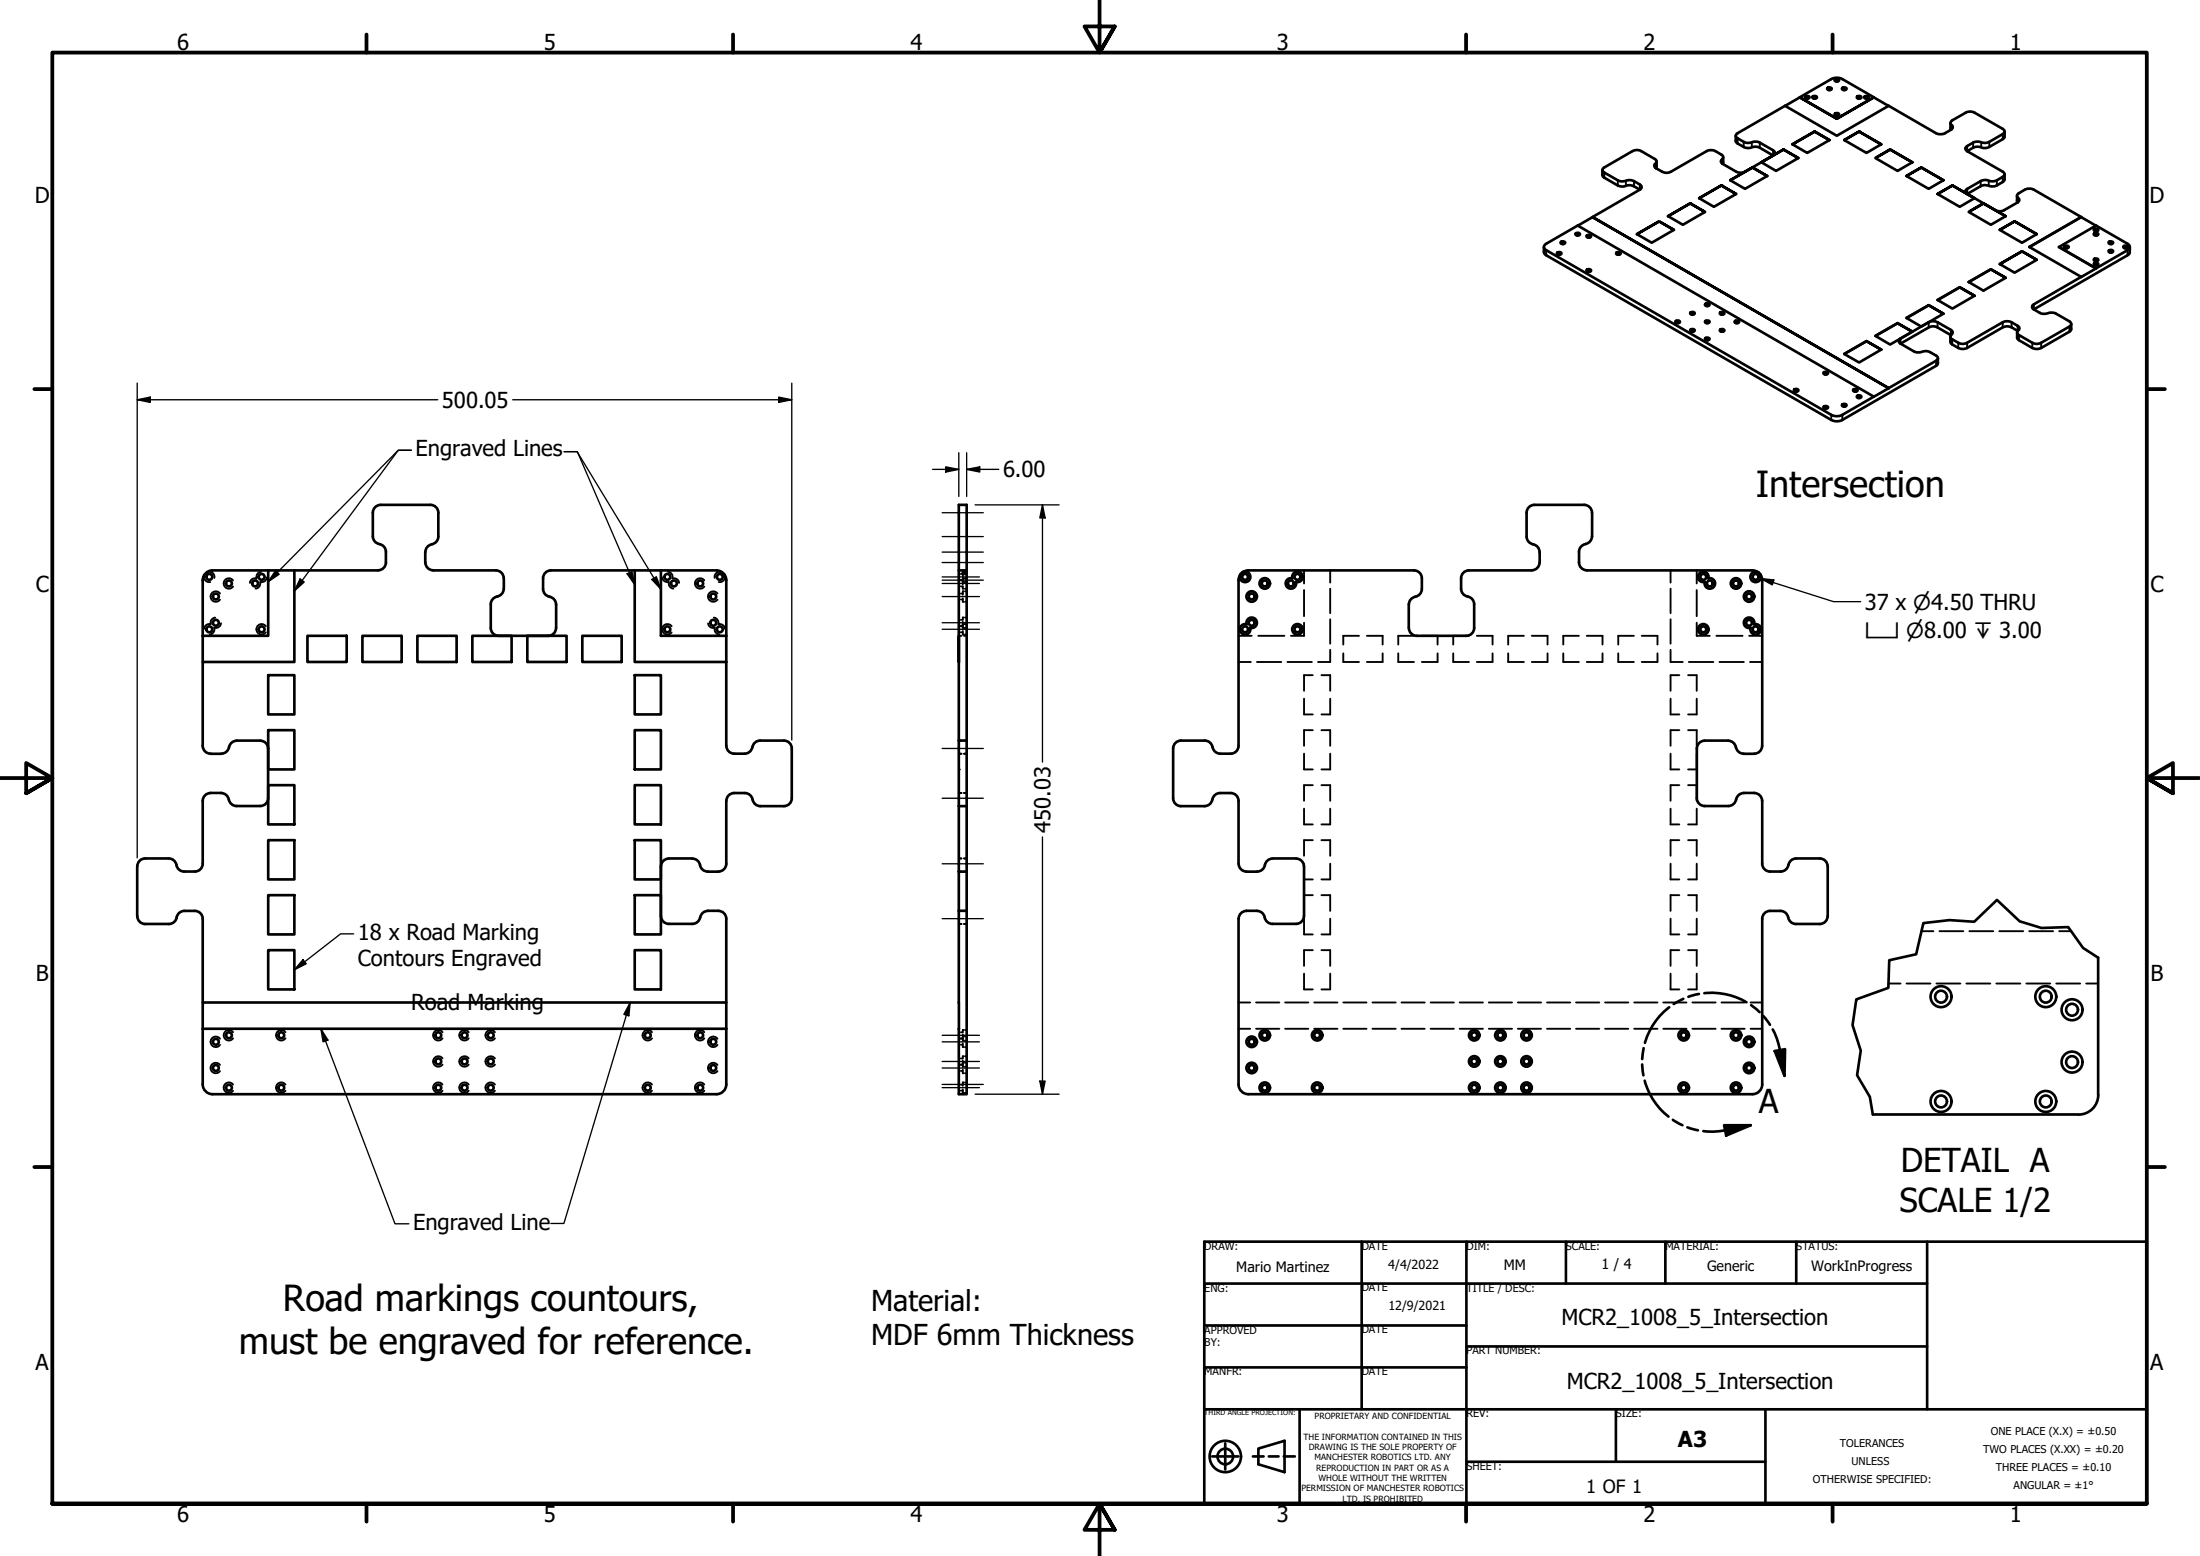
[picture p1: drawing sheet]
<svg xmlns="http://www.w3.org/2000/svg" width="420mm" height="297mm" viewBox="0 0 420 297" stroke-linecap="round" stroke-linejoin="round" font-family="sans-serif">
<!-- layer: Hidden (ANSI) -->
<g fill="none" stroke="#000" stroke-width=".36">
<path d="M39.1 109.6a1 1 0 0 0 0 1.1 1 1 0 0 0 1.1 .4M39.4 109.3a.99 .99 0 0 1 1.1 0 .99 .99 0 0 1 .4 1M41.1 117.9a.97 .97 0 0 0-.8 1.3 .97 .97 0 0 0-1.3 .8M42 113.3a1 1 0 0 0-1.5-.2 1 1 0 0 0 0 1.5 1 1 0 0 0 1.5-.1M42.2 119a1 1 0 0 1-1.3 .8 1 1 0 0 1-.8 1.3M44.5 110.8a1 1 0 0 0-1.5-.2 1 1 0 0 0 0 1.5 1 1 0 0 0 1.5-.1M49.9 109.1a1.03 1.03 0 0 0-.9 1.3 .97 .97 0 0 0-1.3 .9M50.8 119.5a1.01 1.01 0 0 0-1.5-.1 1.01 1.01 0 0 0 0 1.5 1.01 1.01 0 0 0 1.5-.2M50.9 110.2a.97 .97 0 0 1-1.2 .9 1 1 0 0 1-.9 1.3M126.5 110.2a1 1 0 0 0 1.3 .9 .97 .97 0 0 0 .8 1.3M127.6 109.1a1 1 0 0 1 .8 1.3 .97 .97 0 0 1 1.3 .9M128.3 119.5a1 1 0 0 0-1.5-.1 1 1 0 0 0 0 1.5 1 1 0 0 0 1.5-.2"/>
<path d="M134.5 110.8a1 1 0 0 0-1.5-.2 1 1 0 0 0 0 1.5 1 1 0 0 0 1.5-.1M135.2 119a.97 .97 0 0 0 1.3 .8 1 1 0 0 0 .9 1.3M136.3 117.9a.97 .97 0 0 1 .9 1.3 1 1 0 0 1 1.3 .8M137 113.3a1.01 1.01 0 0 0-1.5-.2 1.01 1.01 0 0 0 0 1.5 1.01 1.01 0 0 0 1.5-.1M138 109.3a.99 .99 0 0 0-1.1 0 .99 .99 0 0 0-.4 1M138.3 109.6a1.01 1.01 0 0 1 0 1.1 1.01 1.01 0 0 1-1 .4M183.1 114.4h.3M183.1 113.3h.3M183.1 111.9h.3M183.1 110.8h.3M183.1 119.6h.3M183.1 119.5h.3"/>
<path d="M183.1 118.3h.3M183.1 110.7h.3M183.1 109.6h.3M183.1 108.9v2.5M183.1 112.6v5M183.1 118.9v2.5M183.6 109.6h.3v.5M183.6 114.4h.3M183.6 113.3h.3M183.6 111.9h.3M183.6 110.8h.3M183.6 119.6h.3"/>
<path d="M183.6 119.5h.3M183.6 110.7h.3M183.9 109.2v.1M183.9 110.6v1M183.9 112v.4h.2M183.9 114.2v.7h.2M183.9 118.7v1.1M183.9 110.4h.2M183.9 111.1h.2M183.9 119.8h.2M183.9 119.2h.2M183.9 119.1h.2"/>
<path d="M183.9 119.9h.2M184.1 109.1l-.2 .1M184.1 112.9h-.2v.6M184.1 117.9h-.2v.4h-.3M184.4 110.4h.2M184.4 111.1h.2M184.4 119.8h.2M184.4 119.2h.2M184.4 109.1h.2M184.4 114.9h.2M184.4 112.9h.2M184.4 112.4h.2"/>
<path d="M184.4 119.1h.2M184.4 119.9h.2M184.4 117.9h.2M249 118.9v2.5h-2.5M249 108.9v2.5M249 112.6v5M254 108.9v2.3M254 112.4v4.7M254 118.2v4.7M319 108.9v2.3M319 112.4v4.7M319 118.2v4.7"/>
<path d="M324 118.9v2.5h2.5M324 108.9v2.5M324 112.6v5M183.1 128.9v3M183.1 139.4v3M183.1 121.4h.5M183.1 120.7h.3M183.1 133.4v3M183.6 120.7h.3M183.9 120.5v.6h.2M184.1 121.4h.5M184.4 121.1h.2"/>
<path d="M236.5 121.4h2.6M236.5 126.4h2.4M240.1 126.4h4.6M240.3 121.4h5M245.9 126.4h4.6M249 133.4v3h1.7M250.7 128.9h-1.7v3M250.7 139.4h-1.7v3M252.4 128.9h1.6v3M252.4 139.4h1.6v3M254 124v2.4h-2.3M254 133.4v3h-1.6"/>
<path d="M256.5 124.7v1.7h3M259.5 121.4h-3v1.6M261 121.4h3.1v1.6M264.1 124.7v1.7h-3.1M267 124.7v1.7h3M270 121.4h-3v1.6M271.5 121.4h3.1v1.6M274.6 124.7v1.7h-3.1M277.5 124.7v1.7h3M280.5 121.4h-3v1.6M282 121.4h3.1v1.6M285.1 124.7v1.7h-3.1"/>
<path d="M288 124.7v1.7h3M291 121.4h-3v1.6M292.5 121.4h3.1v1.6M295.6 124.7v1.7h-3.1M298.6 124.7v1.7h2.9M301.5 121.4h-2.9v1.6M303 121.4h3v1.6M306 124.7v1.7h-3M309.1 124.7v1.7h2.9M312 121.4h-2.9v1.6M313.5 121.4h3v1.6M316.5 124.7v1.7h-3"/>
<path d="M319 124v2.4h2.4M319 133.4v3h1.7M320.7 128.9h-1.7v3M320.7 139.4h-1.7v3M322.4 128.9h1.6v3M322.4 139.4h1.6v3M322.5 126.4h4.7M324 133.4v3h-1.6M327.8 121.4h5M328.4 126.4h4.6M334.1 121.4h2.4M334.2 126.4h2.3"/>
<path d="M183.1 149.9v3M183.1 143.9h.5M183.1 141.4h.5M183.1 153.9h.5M183.1 151.4h.5M183.1 143.9v3M183.1 154.4v3M184.1 143.9h.5M184.1 141.4h.5M184.1 153.9h.5M184.1 151.4h.5M249 143.9v3h1.7"/>
<path d="M249 154.4v3h1.7M250.7 149.9h-1.7v3M252.4 149.9h1.6v3M254 143.9v3h-1.6M254 154.4v3h-1.6M319 143.9v3h1.7M319 154.4v3h1.7M320.7 149.9h-1.7v3M322.4 149.9h1.6v3M324 143.9v3h-1.6M324 154.4v3h-1.6M183.1 170.9v3"/>
<path d="M183.1 160.4v3M183.1 166.4h.5M183.1 163.9h.5M183.1 176.4h.5M183.1 173.9h.5M183.1 175.4v3M183.1 164.9v3M184.1 166.4h.5M184.1 163.9h.5M184.1 176.4h.5M184.1 173.9h.5M249 164.9v3h1.7"/>
<path d="M249 175.4v3h1.7M250.7 160.4h-1.7v3M250.7 170.9h-1.7v3M252.4 160.4h1.6v3M252.4 170.9h1.6v3M254 164.9v3h-1.6M254 175.4v3h-1.6M319 175.4v3h1.7M319 164.9v3h1.7M320.7 170.9h-1.7v3M320.7 160.4h-1.7v3M322.4 170.9h1.6v3"/>
<path d="M322.4 160.4h1.6v3M324 175.4v3h-1.6M324 164.9v3h-1.6M367 177.8h2.3M370.4 177.8h4.6M376.1 177.8h4.6M381.8 177.8h4.6M387.5 177.8h4.6M393.3 177.8h2.2M42 198.3a.99 .99 0 0 0-1.5-.2 .99 .99 0 0 0 0 1.5 .99 .99 0 0 0 1.5-.1M44.5 197a.99 .99 0 0 0-1.5-.1 .99 .99 0 0 0 0 1.5 .99 .99 0 0 0 1.5-.2M54.5 197a1 1 0 0 0-1.5-.1 1 1 0 0 0 0 1.5 1 1 0 0 0 1.5-.2"/>
<path d="M84.5 197a.99 .99 0 0 0-1.5-.1 .99 .99 0 0 0 0 1.5 .99 .99 0 0 0 1.5-.2M89.5 197a.99 .99 0 0 0-1.5-.1 .99 .99 0 0 0 0 1.5 .99 .99 0 0 0 1.5-.2M94.5 197a1 1 0 0 0-1.5-.1 1 1 0 0 0 0 1.5 1 1 0 0 0 1.5-.2M124.5 197a1 1 0 0 0-1.5-.1 1 1 0 0 0 0 1.5 1 1 0 0 0 1.5-.2M134.5 197a.99 .99 0 0 0-1.5-.1 .99 .99 0 0 0 0 1.5 .99 .99 0 0 0 1.5-.2M137 198.3a1 1 0 0 0-1.5-.2 1 1 0 0 0 0 1.5 1 1 0 0 0 1.5-.1M183.1 181.4v3M183.1 199.4h.3M183.1 198.3h.3M183.1 198.2h.3M183.1 197.1h.3M183.1 185.9v3"/>
<path d="M183.6 199.4h.3M183.6 198.3h.3M183.6 198.2h.3M183.6 197.1h.3M183.9 197.5v1.1M183.9 199.2v.7h.2M183.9 197.9h.2M183.9 198.6h.2M184.1 196.6h-.2v.4M184.4 199.9h.2M184.4 197.9h.2M184.4 198.6h.2"/>
<path d="M184.4 196.6h.2M236.5 196.4h2.3M236.5 191.4h2.3M239.9 196.4h4.4M239.9 191.4h4.4M245.4 196.4h4.5M245.4 191.4h4.5M249 185.9v3h1.7M250.7 181.4h-1.7v3M251 196.4h4.4M251 191.4h4.4M252.4 181.4h1.6v3"/>
<path d="M254 185.9v3h-1.6M256.5 196.4h4.5M256.5 191.4h4.5M262.1 196.4h4.5M262.1 191.4h4.5M267.7 196.4h4.4M267.7 191.4h4.4M273.2 196.4h4.5M273.2 191.4h4.5M278.8 196.4h4.4M278.8 191.4h4.4M284.3 196.4h4.5"/>
<path d="M284.3 191.4h4.5M289.9 196.4h4.4M289.9 191.4h4.4M295.4 196.4h4.5M295.4 191.4h4.5M301 196.4h4.4M301 191.4h4.4M306.5 196.4h4.5M306.5 191.4h4.5M312.1 196.4h4.4M312.1 191.4h4.4M317.6 196.4h4.5"/>
<path d="M317.6 191.4h4.5M319 185.9v3h1.7M320.7 181.4h-1.7v3M322.4 181.4h1.6v3M323.2 196.4h4.5M323.2 191.4h4.5M324 185.9v3h-1.6M328.8 196.4h4.4M328.8 191.4h4.4M334.3 196.4h2.2M334.3 191.4h2.2M360.7 187.8h2.3"/>
<path d="M364.1 187.8h4.6M369.8 187.8h4.6M375.5 187.8h4.6M381.3 187.8h4.5M387 187.8h4.6M392.7 187.8h4.6M398.4 187.8h2.3M42 203.3a1 1 0 0 0-1.5-.2 1 1 0 0 0 0 1.5 1 1 0 0 0 1.5-.1M44.5 207a1 1 0 0 0-1.5-.1 1 1 0 0 0 0 1.5 1 1 0 0 0 1.5-.2M54.5 207a1.01 1.01 0 0 0-1.5-.1 1.01 1.01 0 0 0 0 1.5 1.01 1.01 0 0 0 1.5-.2M84.5 202a1 1 0 0 0-1.5-.1 1 1 0 0 0 0 1.5 1 1 0 0 0 1.5-.2M84.5 207a1 1 0 0 0-1.5-.1 1 1 0 0 0 0 1.5 1 1 0 0 0 1.5-.2"/>
<path d="M89.5 202a1 1 0 0 0-1.5-.1 1 1 0 0 0 0 1.5 1 1 0 0 0 1.5-.2M89.5 207a1 1 0 0 0-1.5-.1 1 1 0 0 0 0 1.5 1 1 0 0 0 1.5-.2M94.5 207a1.01 1.01 0 0 0-1.5-.1 1.01 1.01 0 0 0 0 1.5 1.01 1.01 0 0 0 1.5-.2M94.5 202a1.01 1.01 0 0 0-1.5-.1 1.01 1.01 0 0 0 0 1.5 1.01 1.01 0 0 0 1.5-.2M124.5 207a1.01 1.01 0 0 0-1.5-.1 1.01 1.01 0 0 0 0 1.5 1.01 1.01 0 0 0 1.5-.2M134.5 207a1 1 0 0 0-1.5-.1 1 1 0 0 0 0 1.5 1 1 0 0 0 1.5-.2M137 203.3a1.01 1.01 0 0 0-1.5-.2 1.01 1.01 0 0 0 0 1.5 1.01 1.01 0 0 0 1.5-.1M183.1 204.4h.3M183.1 203.3h.3M183.1 203.2h.3M183.1 202.1h.3M183.1 208.2h.3"/>
<path d="M183.1 207.1h.3M183.6 204.4h.3M183.6 203.3h.3M183.6 203.2h.3M183.6 208.2h.3M183.6 207.1h.3M183.9 202.5v1M183.9 204.2v.7h.2M183.9 208v.6h.2M183.9 202.9h.2M183.9 203.6h.2M184.1 201.6h-.2v.4l-.3 .1"/>
<path d="M184.1 206.6h-.2v.7M184.4 204.9h.2M184.4 202.9h.2M184.4 203.6h.2M184.4 201.6h.2M184.4 208.6h.2M184.4 206.6h.2"/>
</g>
<!-- layer: Visible (ANSI) -->
<g fill="none" stroke="#000" stroke-width=".51">
<path d="M343.7 18.6l7.1 4.1zM344.8 18.4h.7a.41 .41 0 0 1-.3 .5 .41 .41 0 0 1-.5-.3zM345 18.8h.3M346.2 18.4l.6-.1 .2 .2a.44 .44 0 0 1-.4 .3 .44 .44 0 0 1-.5-.3zM346.4 18.8h.3M349 16.8a.42 .42 0 0 1 .5-.2 .42 .42 0 0 1 .3 .5l-.5 .1-.3-.2zM349.2 17.2h.3M350.5 15.1h.7a.41 .41 0 0 1-.4 .5 .41 .41 0 0 1-.4-.3zM350.6 15.5h.3M351.8 16.8a.43 .43 0 0 1 .5-.2 .43 .43 0 0 1 .3 .5l-.5 .1-.3-.2zM352.1 17.2h.3M354.7 18.4l.5-.1 .3 .2a.44 .44 0 0 1-.5 .3 .44 .44 0 0 1-.4-.3z"/>
<path d="M354.9 18.8h.3M356.2 18.4l.5-.1 .2 .2a.44 .44 0 0 1-.4 .3 .44 .44 0 0 1-.5-.3zM356.3 18.8h.3M306 32.5l.1 1.2 2.9 1.7a2.49 2.49 0 0 0 2 0h.3a3.5 3.5 0 0 1 1.9 .8M313.2 36.2l-11.9 6.9M316.4 30.8v1l-.1 .3M329.1 30v1l-.1 .3M331.5 25.9l.1 1.3 1.4 .9a2.38 2.38 0 0 0 2.1-.1l1 .2 2.5 1.5M331.6 37l-2.9-1.6 2.9 1.6-4.3 2.5-2.8-1.7 4.2-2.4-4.2 2.5M334.7 32l2.8 1.6zM337.5 33.6l-4.2 2.5-2.9-1.7 4.3-2.4-4.2 2.4M338.6 29.7l-5.3 3.1-1 .2-.7-.2-2.8-1.6-.1-.3 .4-.8-.2-.5-1.5-.8-1-.1-7.3 4.1-1 .2-.5-.1-1.5-.9-.2-.5 .5-.6-.2-.5-2.9-1.6-.8-.2-.7 .3-5.7 3.3-.1 .3 .2 .3 2.8 1.6a2.6 2.6 0 0 0 2 0h.3a3.5 3.5 0 0 1 1.9 .8l.3 .5v.2l-.3 .3"/>
<path d="M340.9 20.2l8.8-5.1 .9-.3 .7 .1 .6 .2 8.8 5.1M343.4 30.2l-2.8-1.7 2.9 1.7-4.3 2.4-2.8-1.6 4.2-2.5-4.2 2.5M349.4 26.7l-2.8-1.6 2.8 1.6-4.3 2.5-2.8-1.7 4.3-2.4-4.3 2.5M350.5 21.7h.7a.41 .41 0 0 1-.3 .5 .41 .41 0 0 1-.5-.2zM350.6 22.1h.3M350.8 22.7l7.1-4.1zM352.2 26.7l2.8-1.6-2.8 1.6M352.2 26.7l4.3 2.5 2.8-1.7-4.3-2.4 4.3 2.5M358.2 30.2l4.2 2.4 2.8-1.6-4.2-2.5 4.2 2.5M361 28.5l-2.8 1.7 2.8-1.7M364.1 33.6l2.8-1.6-2.8 1.6 4.2 2.5 2.9-1.7M366.9 32l4.3 2.4z"/>
<path d="M370.1 37l2.8-1.6-2.9 1.6 4.3 2.5 2.8-1.7-4.2-2.4 4.2 2.5M372.5 23.5l.1 1.3M375.7 28.9l-.4-.4 .1-.4 1.4-.9a2.6 2.6 0 0 1 2.1 .1l1-.2 2.6-1.5 .3-.3v-.3l-.3-.4-5.6-3.2-.5-.1-.8 .1-2.7 1.6-.4 .4 .4 .8-.1 .4-1.6 .9-.7 .1-.8-.2-9-5.2-9.9 5.7-9.9-5.7-9.2 5.4-.2 .3 .2 .4 1.3 .8a2.6 2.6 0 0 0 2.1-.1l.8 .1 2.7 1.6 .4 .4-.1 .3-.3 .3M375.7 28.9l6.8 3.9 .3 .4v.3l-.3 .3a3.5 3.5 0 0 1-1.9 .8h-.3a2.38 2.38 0 0 0-2 0l-2.8 1.6-.2 .4 .4 .4M375.7 37l5.4 3.1 1 .2 .7-.2 2.7-1.6 .2-.3-.5-.7 .2-.5 1.5-.9 1.1-.1 18.3 10.5 .4 .6a.65 .65 0 0 1-.4 .7l-6 3.4M378.8 38.8l-2.8 1.7 2.8-1.7M382.8 25.1v1.2l-2.9 1.8a2.43 2.43 0 0 1-2.1-.1l-.8 .1-1.3 .8M382.8 33.3v1.1l-.3 .3a2.98 2.98 0 0 1-1.9 .9h-.3a2.6 2.6 0 0 0-2-.1l-2.6 1.5M385.2 37.4l.1 1.2M294.9 47.1v1.2l.4 .4 54.4 31.5 .6 .2h1l.6-.2 17.9-10.4 .3-.3v-1.1M297.5 48.2l.5-.1 .2 .2a.44 .44 0 0 1-.4 .3 .44 .44 0 0 1-.5-.3zM297.6 48.6h.3"/>
<path d="M298 46.2l.5-.1 .3 .1a.41 .41 0 0 1-.2 .5 .41 .41 0 0 1-.5-.3zM298.3 46.6h.3M300.9 44.6a.43 .43 0 0 1 .5-.2 .43 .43 0 0 1 .3 .4l-.3 .2-.4-.1zM301.2 44.9h.3M301.3 43.1l56.6 32.6M301.3 43.1l-6 3.4-.4 .6a.65 .65 0 0 0 .4 .7l54.7 31.5 .6 .1 1-.1 6.3-3.6M303 51.5a.43 .43 0 0 1 .5-.2 .43 .43 0 0 1 .3 .5h-.7zM303 45a.43 .43 0 0 1 .5-.2 .43 .43 0 0 1 .3 .4l-.5 .2-.3-.2zM303.3 45.3h.3M303.3 51.9h.3M304.1 41.4l56.6 32.7zM308.8 48.2h.6a.41 .41 0 0 1-.3 .5 .41 .41 0 0 1-.5-.3z"/>
<path d="M308.9 48.6h.3M316.9 42.3l2.8 1.6zM319.7 43.9l-4.3 2.4-2.8-1.6 4.3-2.4-4.3 2.4M322.9 59.6h.7a.41 .41 0 0 1-.3 .5 .41 .41 0 0 1-.5-.3zM325.6 40.5l-2.8-1.7 2.8 1.7-4.2 2.4-2.8-1.6 4.2-2.5-4.2 2.5M325.6 58.1a.43 .43 0 0 1 .5-.2 .43 .43 0 0 1 .3 .4l-.5 .1-.3-.1zM325.9 58.4h.3M328.6 59.6h.5l.2 .1a.44 .44 0 0 1-.4 .4 .44 .44 0 0 1-.4-.4zM368.3 58.3l-4.2 2.4 2.8 1.6 4.3-2.4-2.9-1.6 2.9 1.6M368.3 58.3l-4.2 2.4M374.3 54.8l2.8 1.7zM374.3 54.8l-4.3 2.5 2.9 1.6 4.2-2.4"/>
<path d="M374.3 54.8l-4.2 2.5M376 40.5l4.2 2.4 2.9-1.6-4.3-2.5 4.2 2.5M380.2 51.4l-4.2 2.4 2.8 1.7 4.3-2.5-2.9-1.6 2.8 1.6M381.9 43.9l2.8-1.6-2.8 1.6 4.3 2.4 2.8-1.6M384.7 42.3l4.3 2.4zM387.6 47.2l9.9-5.8-9.9 5.7 9.9 5.8 2.8-1.6M388.4 59.1l1.2 .6a2.59 2.59 0 0 0 2 0l1 .2 2.6 1.4 .3 .3 .1 .3-.4 .4-5.8 3.3-1.1-.1-2.9-1.7-.1-.4 .4-.6-.1-.4-1.4-.9-.7-.2-1 .2-6.8 3.9-.7 .2-.8-.1-1.5-.8-.2-.5 .4-.8-.3-.4-2.6-1.5-.4-.2h-.8l-6 3.4-.2 .5 .4 .4M389 49.6l-2.8-1.6 2.8 1.6-4.3 2.5-2.8-1.7 4.3-2.4-4.3 2.4M393.2 47.1l7.1 4.1M394.3 47l.5-.1 .3 .2a.44 .44 0 0 1-.5 .3 .44 .44 0 0 1-.4-.3zM394.5 47.4h.3M397.5 52.9l-9.1 5.2-.3 .4v.3l.3 .3"/>
<path d="M399.9 49.5a.44 .44 0 0 1 .5-.2 .44 .44 0 0 1 .3 .4l-.5 .2-.3-.2zM399.9 50.3a.44 .44 0 0 1 .5-.2 .44 .44 0 0 1 .3 .5l-.3 .1-.4-.1zM399.9 44.6a.43 .43 0 0 1 .5-.2 .43 .43 0 0 1 .3 .4l-.3 .2-.4-.1zM399.9 43.8a.44 .44 0 0 1 .5-.2 .44 .44 0 0 1 .3 .4l-.5 .1-.3-.1zM400.2 44.1h.3M400.2 44.9h.3M400.2 50.7h.3M400.2 49.8h.3M400.3 43.1l-7.1 4 7.1 4.1M402.8 46.2l.4-.1 .3 .1a.4 .4 0 0 1-.3 .4 .4 .4 0 0 1-.5-.2zM402.8 47.8l.4-.1 .3 .1a.41 .41 0 0 1-.3 .5 .41 .41 0 0 1-.5-.3zM403 48.2h.3"/>
<path d="M403 46.6h.3M405.6 47h.7a.41 .41 0 0 1-.3 .5 .41 .41 0 0 1-.5-.3zM405.8 47.4h.3M406.8 47.1l-.1 1.1-.4 .5-17.9 10.4M320 61.3a.43 .43 0 0 1 .5-.2 .43 .43 0 0 1 .3 .5h-.7zM320.3 61.7h.2M322.9 62.9l.5-.1 .3 .2a.44 .44 0 0 1-.5 .3 .44 .44 0 0 1-.4-.3zM323.1 60.1h.3M323.1 63.3h.3M325.6 61.3a.43 .43 0 0 1 .5-.2 .43 .43 0 0 1 .3 .5h-.6zM325.6 64.6l.5-.2 .3 .1a.41 .41 0 0 1-.2 .5 .41 .41 0 0 1-.6-.2zM325.9 64.9h.3"/>
<path d="M325.9 61.7h.3M328.5 63a.43 .43 0 0 1 .5-.2 .43 .43 0 0 1 .3 .4l-.7 .1zM328.7 60.1h.3M328.7 63.3h.3M331.4 61.3h.7a.41 .41 0 0 1-.3 .5 .41 .41 0 0 1-.5-.3zM331.6 61.7h.3M342.6 74.4a.43 .43 0 0 1 .5-.2 .43 .43 0 0 1 .3 .4l-.3 .2-.3-.1zM342.9 74.7h.3M348.3 77.7a.43 .43 0 0 1 .4-.2 .43 .43 0 0 1 .4 .4l-.5 .1-.3-.1zM348.4 71l.6 .1a.41 .41 0 0 1-.3 .5 .41 .41 0 0 1-.5-.3zM348.5 78h.3M348.5 71.5h.3"/>
<path d="M351.8 77.3a.43 .43 0 0 1 .5-.3 .43 .43 0 0 1 .3 .5l-.3 .1h-.4zM352.1 77.6h.3M353.9 74.4a.42 .42 0 0 1 .5-.2 .42 .42 0 0 1 .3 .4l-.3 .2-.3-.1zM354.2 74.7h.3M354.6 75.6a.43 .43 0 0 1 .5-.2 .43 .43 0 0 1 .3 .5h-.6zM354.9 76h.3M356.5 65.1l2.8 1.6zM356.5 65.1l-4.3 2.5 2.8 1.6 4.3-2.5M360.7 74.1l-2.8 1.6M363 65.6l2.5 1.5a2.65 2.65 0 0 0 2.1-.1l.8 .1 1.4 .8 .3 .4-.1 .3-9.3 5.5M365.2 63.3l-2.8-1.6 2.8 1.6-4.2 2.5-2.8-1.7 4.2-2.4-4.2 2.4M372.6 64l-2.8-1.6-1-.1-5.8 3.3"/>
<path d="M385.4 63.2l-1.4-.8-.5-.1-.8 .1-7 4-.7 .2-1-.2-1.3-.8-.2-.3v-1M395.6 61.8v1l-.2 .4-5.6 3.2-.7 .2-1-.2-2.7-1.6-.2-.3v-1M293 96.4h9.5a1.49 1.49 0 0 1 1.5 1.5l.1 4.5M293 96.4a1.49 1.49 0 0 0-1.5 1.5v4.5a1.73 1.73 0 0 0 1.7 1.6 1.49 1.49 0 0 1 .8 1.4M51.2 108.9v12.5h-12.5M51.2 108.9h5v17.5h-17.5v-5M51.2 108.9h-10.6a1.87 1.87 0 0 0-1.9 1.9v10.6M56.2 108.9h16M71.2 102.4v-4.5a1.49 1.49 0 0 1 1.5-1.5h9.5a1.49 1.49 0 0 1 1.5 1.5v4.5a1.49 1.49 0 0 1-1.2 1.5M71.2 102.4a1.49 1.49 0 0 0 1.2 1.5M72.5 103.9a1.49 1.49 0 0 1 1.2 1.4M73.7 105.4v2a1.49 1.49 0 0 1-1.5 1.5"/>
<path d="M82.5 103.9a1.53 1.53 0 0 0-1.3 1.5v2a1.49 1.49 0 0 0 1.5 1.5M82.7 108.9h12a1.52 1.52 0 0 1 1.5 1.5v2a1.73 1.73 0 0 1-1.6 1.6 1.49 1.49 0 0 0-.9 1.3v4.6a1.49 1.49 0 0 0 1.5 1.5M105.2 108.9h31.6a1.87 1.87 0 0 1 1.9 1.9v31.6M105.2 108.9a1.49 1.49 0 0 0-1.5 1.5v2a1.73 1.73 0 0 0 1.7 1.7 1.49 1.49 0 0 1 .8 1.3M106.2 119.9a1.49 1.49 0 0 1-1.5 1.5h-9.5M106.2 115.4v4.5M121.2 108.9v17.5h17.5M126.2 108.9v12.5h12.5M183.1 108.9h1.5M183.9 109.3h.7v.3h-.7zM184.6 109.3v-12.9h-1.5v25M184.6 109.6v64.3"/>
<path d="M237 109.6l-.4 .5-.1 .7v31.6a1.49 1.49 0 0 1-1.5 1.5h-2a1.73 1.73 0 0 1-1.6-1.7 1.49 1.49 0 0 0-1.3-.8h-4.6a1.49 1.49 0 0 0-1.5 1.5M237.2 109.3l-.2 .3M237.2 109.3a1.01 1.01 0 0 1 1.6 .6 1.01 1.01 0 0 1-1.2 1.2 1.01 1.01 0 0 1-.6-1.5M238.4 108.9l-.6 .1-.6 .3M238.4 108.9h31.7a1.49 1.49 0 0 1 1.4 1.5v2a1.49 1.49 0 0 1-1.2 1.5M238.8 119.8a1.01 1.01 0 0 1-.9 1.3 1.01 1.01 0 0 1-1.1-1.1 1.01 1.01 0 0 1 1.3-.8 1 1 0 0 1 .9-1.3 1 1 0 0 1 1.1 1.1 1 1 0 0 1-1.4 .9M245.9 110.6l.6-.2h.3a1.01 1.01 0 0 1 .9-1.3 1.01 1.01 0 0 1 1.1 1.1 1.01 1.01 0 0 1-1.3 .9 1 1 0 0 1-1.3 1.2 1 1 0 0 1-.3-1.7zM269 115.4v4.5M270.3 113.9a1.49 1.49 0 0 0-1.2 1.5M280.3 113.9a1.49 1.49 0 0 1 1.2 1.5v4.5a1.49 1.49 0 0 1-1.5 1.5h-9.4a1.49 1.49 0 0 1-1.5-1.5M292.5 108.9h-12a1.49 1.49 0 0 0-1.5 1.5v2a1.49 1.49 0 0 0 1.3 1.5M294 107.4a1.49 1.49 0 0 1-1.5 1.5"/>
<path d="M294 105.4v2M301.6 105.4v2a1.49 1.49 0 0 0 1.5 1.5M302.8 103.9a1.49 1.49 0 0 0-1.2 1.4M303 108.9h31.7M304 102.4a1.49 1.49 0 0 1-1.2 1.5M324.6 109.4a1 1 0 0 1 1.2-.1 1 1 0 0 1 .5 1.1 1.01 1.01 0 0 1 1.2 .9 1.01 1.01 0 0 1-1.1 1.1 1.01 1.01 0 0 1-.8-1.3 1 1 0 0 1-1.2-.5 1 1 0 0 1 .2-1.2zM334.3 119.8a1 1 0 0 0 .9 1.3 1 1 0 0 0 1.1-1 1 1 0 0 0-1.3-.9 1.01 1.01 0 0 0-.9-1.3 1.01 1.01 0 0 0-1.1 1.1 1.01 1.01 0 0 0 1.3 .9M334.7 108.9l.6 .1 .6 .3M335.9 109.3a1.01 1.01 0 0 0-1.6 .6 1.01 1.01 0 0 0 1.2 1.2 1.01 1.01 0 0 0 .6-1.5M335.9 109.3l.2 .3M336.1 109.6l.3 .5 .1 .7v31.6M38.7 126.4v16a1.49 1.49 0 0 0 1.5 1.5"/>
<path d="M51.2 128.9h5v7.5h-5zM51.2 139.4h5v7.5h-5zM58.7 121.4h7.5v5h-7.5zM69.2 121.4h7.5v5h-7.5zM79.7 121.4h7.5v5h-7.5zM90.2 121.4h7.5v5h-7.5zM100.7 121.4h7.5v5h-7.5zM111.2 121.4h7.5v5h-7.5zM121.2 128.9h5v7.5h-5zM121.2 139.4h5v7.5h-5zM183.1 121.4v5zM183.1 126.4v82.5h1.5v-35h-1.5"/>
<path d="M40.2 151.4a1.49 1.49 0 0 0-1.5 1.5v12a1.49 1.49 0 0 1-1.5 1.5M40.2 143.9h2.1M40.2 151.4h2M43.7 142.6a1.49 1.49 0 0 1-1.4 1.3M45.2 141.4h4.5M45.2 141.4a1.49 1.49 0 0 0-1.4 1.2M49.7 141.4a1.49 1.49 0 0 1 1.5 1.5v9.5a1.49 1.49 0 0 1-1.5 1.5h-4.5a1.73 1.73 0 0 1-1.6-1.7 1.49 1.49 0 0 0-1.4-.8M51.2 149.9h5v7.5h-5zM121.2 149.9h5v7.5h-5zM138.7 152.9v12M138.7 142.4a1.49 1.49 0 0 0 1.5 1.5h2a1.49 1.49 0 0 0 1.5-1.3M143.7 152.6a1.49 1.49 0 0 0-1.5-1.2h-2a1.49 1.49 0 0 0-1.5 1.5"/>
<path d="M145.2 141.4h4.5a1.49 1.49 0 0 1 1.5 1.5M145.2 141.4a1.49 1.49 0 0 0-1.5 1.2M151.2 142.9v9.5a1.49 1.49 0 0 1-1.5 1.5h-4.5a1.49 1.49 0 0 1-1.5-1.3M183.1 141.4h1.5M183.1 153.9h1.5M224 142.9v9.5a1.49 1.49 0 0 0 1.5 1.5h4.6a1.49 1.49 0 0 0 1.4-1.3M231.5 152.6a1.49 1.49 0 0 1 1.5-1.2h2.1a1.49 1.49 0 0 1 1.4 1.5v12M325.5 141.4h4.5M325.6 141.4a1.49 1.49 0 0 0-1.5 1.5v9.5a1.49 1.49 0 0 0 1.5 1.5M330 141.4a1.49 1.49 0 0 1 1.5 1.2M331.5 142.6a1.49 1.49 0 0 0 1.5 1.3M331.6 152.6a1.49 1.49 0 0 1-1.5 1.3h-4.6"/>
<path d="M333 143.9h2M333 151.4h2M333 151.4a1.49 1.49 0 0 0-1.4 1.2M335 151.4a1.49 1.49 0 0 1 1.5 1.5M336.5 142.4a1.49 1.49 0 0 1-1.5 1.5M336.5 152.9v12a1.49 1.49 0 0 0 1.6 1.5h2a1.49 1.49 0 0 0 1.4-1.3M27.7 163.9h4.5a1.49 1.49 0 0 1 1.5 1.2M27.7 163.9a1.49 1.49 0 0 0-1.5 1.5v9.5a1.54 1.54 0 0 0 1.5 1.5M33.7 165.1a1.49 1.49 0 0 0 1.5 1.3h2M35.2 173.9a1.69 1.69 0 0 0-1.6 1.7 1.49 1.49 0 0 1-1.3 .8h-4.6M35.2 173.9h2M37.2 173.9a1.49 1.49 0 0 1 1.5 1.5"/>
<path d="M38.7 175.4v16M51.2 160.4h5v7.5h-5zM51.2 170.9h5v7.5h-5zM121.2 170.9h5v7.5h-5zM121.2 160.4h5v7.5h-5zM126.2 174.9a1.49 1.49 0 0 0 1.5 1.5h4.5a1.49 1.49 0 0 0 1.5-1.3M127.7 163.9h4.5M127.7 163.9a1.49 1.49 0 0 0-1.5 1.5v9.5M132.2 163.9a1.69 1.69 0 0 1 1.6 1.6 1.49 1.49 0 0 0 1.4 .9h2a1.54 1.54 0 0 0 1.5-1.5M133.7 175.1a1.53 1.53 0 0 1 1.5-1.2h2a1.49 1.49 0 0 1 1.5 1.5v16M183.1 166.4h1.5M236.5 175.4v31.6a1.87 1.87 0 0 0 1.9 1.9"/>
<path d="M236.6 175.4a1.52 1.52 0 0 1 1.4-1.5h2.1a1.69 1.69 0 0 1 1.6 1.6 1.49 1.49 0 0 0 1.3 .9h4.5M243 163.9a1.69 1.69 0 0 0-1.6 1.6 1.56 1.56 0 0 1-1.3 .9h-2a1.49 1.49 0 0 1-1.5-1.5M243.1 163.9h4.4M247.5 163.9a1.49 1.49 0 0 1 1.5 1.5v9.5M249 174.9a1.49 1.49 0 0 1-1.5 1.5M336.5 175.4l.1 31.6a1.87 1.87 0 0 1-1.9 1.9M341.6 165.1a1.49 1.49 0 0 1 1.4-1.2h4.5a1.49 1.49 0 0 1 1.5 1.5M349 174.9a1.49 1.49 0 0 1-1.4 1.5h-4.6a1.73 1.73 0 0 1-1.6-1.7 1.49 1.49 0 0 0-1.4-.8h-2a1.49 1.49 0 0 0-1.5 1.5M349.1 165.4v9.5M38.7 196.4v-5h100v5M38.7 196.4v10.6a1.87 1.87 0 0 0 1.9 1.9h96.2a1.87 1.87 0 0 0 1.9-1.9v-10.6M38.7 196.4h100"/>
<path d="M51.2 181.4h5v7.5h-5zM121.2 181.4h5v7.5h-5zM400.7 182.8v26.2a3.8 3.8 0 0 1-3.7 3.8h-39.3M238.4 208.9h96.3"/>
<circle cx="40" cy="110.1" r=".56"/>
<circle cx="41.2" cy="113.9" r=".56"/>
<circle cx="41.2" cy="118.9" r=".56"/>
<circle cx="43.7" cy="111.4" r=".56"/>
<circle cx="48.7" cy="111.4" r=".56"/>
<circle cx="50" cy="110.1" r=".56"/>
<circle cx="127.5" cy="110.1" r=".56"/>
<circle cx="128.7" cy="111.4" r=".56"/>
<circle cx="133.7" cy="111.4" r=".56"/>
<circle cx="136.2" cy="113.9" r=".56"/>
<circle cx="136.2" cy="118.9" r=".56"/>
<circle cx="137.5" cy="110.1" r=".56"/>
<circle cx="237.8" cy="110.1" r=".56"/>
<circle cx="239" cy="113.9" r="1.01"/>
<circle cx="239" cy="113.9" r=".56"/>
<circle cx="239" cy="118.9" r=".56"/>
<circle cx="241.5" cy="111.4" r="1.01"/>
<circle cx="241.5" cy="111.4" r=".56"/>
<circle cx="246.5" cy="111.4" r=".56"/>
<circle cx="247.8" cy="110.1" r=".56"/>
<circle cx="325.3" cy="110.1" r=".56"/>
<circle cx="326.5" cy="111.4" r=".56"/>
<circle cx="331.5" cy="111.4" r="1.01"/>
<circle cx="331.5" cy="111.4" r=".56"/>
<circle cx="334" cy="113.9" r="1.01"/>
<circle cx="334" cy="118.9" r=".56"/>
<circle cx="334" cy="113.9" r=".56"/>
<circle cx="335.3" cy="110.1" r=".56"/>
<circle cx="40" cy="120.1" r=".56"/>
<circle cx="50" cy="120.1" r=".56"/>
<circle cx="127.5" cy="120.1" r=".56"/>
<circle cx="137.5" cy="120.1" r=".56"/>
<circle cx="237.8" cy="120.1" r=".56"/>
<circle cx="247.8" cy="120.1" r="1.01"/>
<circle cx="247.8" cy="120.1" r=".56"/>
<circle cx="325.3" cy="120.1" r="1.01"/>
<circle cx="325.3" cy="120.1" r=".56"/>
<circle cx="335.3" cy="120.1" r=".56"/>
<circle cx="41.2" cy="198.9" r=".56"/>
<circle cx="43.7" cy="197.6" r=".56"/>
<circle cx="53.7" cy="197.6" r=".56"/>
<circle cx="83.7" cy="197.6" r=".56"/>
<circle cx="88.7" cy="197.6" r=".56"/>
<circle cx="93.7" cy="197.6" r=".56"/>
<circle cx="123.7" cy="197.6" r=".56"/>
<circle cx="133.7" cy="197.6" r=".56"/>
<circle cx="136.2" cy="198.9" r=".56"/>
<circle cx="239" cy="198.9" r="1.01"/>
<circle cx="239" cy="198.9" r=".56"/>
<circle cx="241.5" cy="197.6" r="1.01"/>
<circle cx="241.5" cy="197.6" r=".56"/>
<circle cx="251.6" cy="197.6" r="1.01"/>
<circle cx="251.6" cy="197.6" r=".56"/>
<circle cx="281.5" cy="197.6" r="1.01"/>
<circle cx="281.5" cy="197.6" r=".56"/>
<circle cx="286.5" cy="197.6" r="1.01"/>
<circle cx="286.5" cy="197.6" r=".56"/>
<circle cx="291.5" cy="197.6" r="1.01"/>
<circle cx="291.5" cy="197.6" r=".56"/>
<circle cx="321.6" cy="197.6" r="1.01"/>
<circle cx="321.6" cy="197.6" r=".56"/>
<circle cx="331.5" cy="197.6" r="1.01"/>
<circle cx="331.5" cy="197.6" r=".56"/>
<circle cx="334" cy="198.9" r="1.01"/>
<circle cx="334" cy="198.9" r=".56"/>
<circle cx="370.7" cy="190.3" r="2"/>
<circle cx="370.7" cy="190.3" r="1.13"/>
<circle cx="390.7" cy="190.3" r="2"/>
<circle cx="390.7" cy="190.3" r="1.13"/>
<circle cx="395.7" cy="192.8" r="2"/>
<circle cx="395.7" cy="192.8" r="1.13"/>
<circle cx="41.2" cy="203.9" r=".56"/>
<circle cx="43.7" cy="207.6" r=".56"/>
<circle cx="53.7" cy="207.6" r=".56"/>
<circle cx="83.7" cy="207.6" r=".56"/>
<circle cx="83.7" cy="202.6" r=".56"/>
<circle cx="88.7" cy="207.6" r=".56"/>
<circle cx="88.7" cy="202.6" r=".56"/>
<circle cx="93.7" cy="207.6" r=".56"/>
<circle cx="93.7" cy="202.6" r=".56"/>
<circle cx="123.7" cy="207.6" r=".56"/>
<circle cx="133.7" cy="207.6" r=".56"/>
<circle cx="136.2" cy="203.9" r=".56"/>
<circle cx="239" cy="203.9" r="1.01"/>
<circle cx="239" cy="203.9" r=".56"/>
<circle cx="241.5" cy="207.6" r="1.01"/>
<circle cx="241.5" cy="207.6" r=".56"/>
<circle cx="251.6" cy="207.6" r="1.01"/>
<circle cx="251.6" cy="207.6" r=".56"/>
<circle cx="281.5" cy="207.6" r="1.01"/>
<circle cx="281.5" cy="202.6" r="1.01"/>
<circle cx="281.5" cy="202.6" r=".56"/>
<circle cx="281.5" cy="207.6" r=".56"/>
<circle cx="286.5" cy="207.6" r="1.01"/>
<circle cx="286.5" cy="202.6" r="1.01"/>
<circle cx="286.5" cy="207.6" r=".56"/>
<circle cx="286.5" cy="202.6" r=".56"/>
<circle cx="291.5" cy="202.6" r="1.01"/>
<circle cx="291.5" cy="207.6" r="1.01"/>
<circle cx="291.5" cy="202.6" r=".56"/>
<circle cx="291.5" cy="207.6" r=".56"/>
<circle cx="321.6" cy="207.6" r="1.01"/>
<circle cx="321.6" cy="207.6" r=".56"/>
<circle cx="331.5" cy="207.6" r="1.01"/>
<circle cx="331.5" cy="207.6" r=".56"/>
<circle cx="334" cy="203.9" r="1.01"/>
<circle cx="334" cy="203.9" r=".56"/>
<circle cx="370.7" cy="210.3" r="2"/>
<circle cx="370.7" cy="210.3" r="1.13"/>
<circle cx="390.7" cy="210.3" r="2"/>
<circle cx="390.7" cy="210.3" r="1.13"/>
<circle cx="395.7" cy="202.8" r="2"/>
<circle cx="395.7" cy="202.8" r="1.13"/>
</g>
<!-- layer: Hidden (ANSI) -->
<circle cx="183.1" cy="146.9" r=".18" fill="#000"/>
<!-- layer: Visible (ANSI) -->
<g fill="#000">
<circle cx="322.8" cy="38.8" r=".25"/>
<circle cx="328.7" cy="35.4" r=".25"/>
<circle cx="355" cy="25.1" r=".25"/>
</g>
<!-- layer: Visible Narrow (ANSI) -->
<g fill="none" stroke="#000" stroke-width=".36">
<path d="M306.4 32.9v1M309 34.4v1M310.5 34.5v1M312.1 34.6v1M313.2 35.2v1M316.1 31.2v.8M328.9 30.4v.8M331.9 26.4v1M333 27.1v1M334.6 27.2v.9M336.1 27.2v1M338.6 28.7v1"/>
<path d="M372.7 23.9v.8M375.7 27.9v1M375.7 36.1v.9M376.8 27.2v1M378.3 34.6v.9M378.4 27.2v.9M379.8 34.5v1M379.9 27.1v1M381.4 34.4v1M382.5 25.6v1M382.5 33.8v.9M385.4 37.8v.8"/>
<path d="M295.3 47.8v.9M388.4 58.1v1M406.3 47.8v.9M349.7 79.2v1M351.9 79.2v1M363 64.6v1M368.3 61.5v1M369.8 68.9v.9M370 61.5v1M372.6 63v1M372.8 64.8v1M374 65.4v1"/>
<path d="M375.7 65.4v1M382.5 61.5v1M384.2 61.5v1M385.3 62.2v1M385.6 64v.9M388.1 65.4v1M389.8 65.4v1M395.2 62.3v1"/>
</g>
<!-- layer: Break Line (ANSI) -->
<path d="M400.7 182.8l-2.9-1.8-2.8-4-5.1 .2-4.2-1.3-4.3-4.1-4.4 4.2-4.7-.4-5 .6-1.3 6-5.2 1.1-.2 5.3-6.1 2.2-.7 4.9 1.6 4.9-.7 4.7 2.4 4.1 .6 3.4" fill="none" stroke="#000" stroke-width=".51"/>
<!-- layer: Detail Boundary (ANSI) -->
<g fill="none" stroke="#000" stroke-width=".51">
<path d="M318.8 192.3a13 13 0 0 0-4.6 6.8M321.5 190.7l-1.9 1M324.5 189.7l-2 .6M325.5 189.6a13.2 13.2 0 0 1 8 1.7M334.4 191.9l1.6 1.3M336.8 194l1.2 1.6M338.6 196.5a13 13 0 0 1 1.3 4l.9 4.9M313.6 203.2l.3 2.1M313.9 200.1l-.3 2.1M314.1 206.3a12.9 12.9 0 0 0 4.5 6.9M319.5 213.8l1.8 1M322.3 215.2l2 .6"/>
<path d="M329.3 214.8h5.1l-4.7 2zM334.4 214.8a26.4 26.4 0 0 1-8.3 1.2l-.8-.1M338.9 200.6l2-.3-.1 5.1z"/>
</g>
<g fill="#000">
<path d="M329.3 214.8h5.1l-4.7 2z" fill-rule="evenodd"/>
<path d="M338.9 200.6l2-.3-.1 5.1z" fill-rule="evenodd"/>
</g>
<!-- layer: Border (ANSI) -->
<g fill="none" stroke="#000" stroke-width=".72">
<path d="M70 6.6v3.4M140 6.6v3.4M210 0v10l-2.9-5h5.8l-2.9 5 2.9-5M280 6.6v3.4M350 6.6v3.4M6.6 74.3h3.4M410 74.3h3.4M0 148.5h10l-5-2.8v5.7l5-2.9-5 2.9M420 148.5h-10l5-2.8v5.7l-5-2.9 5 2.9M6.6 222.8h3.4M410 222.8h3.4M10 287v-277h400v277h-400h400"/>
<path d="M70 287v3.5M140 287v3.5M212.9 292l-2.9-5 2.9 5h-5.8l2.9-5v10M280 287v3.5M350 287v3.5"/>
</g>
<!-- layer: Title (ANSI) -->
<g fill="none" stroke="#000" stroke-width=".51">
<path d="M230 237h180v50h-180zM260.1 237v32M280.1 237v50M299.1 237v8M318.1 237v8M343 237v8M368 237v32M230 253h50.1M230 245h138M280.1 257h87.9M230 269h180M230 261h50.1"/>
<path d="M231.5 278h5M234 275.5v5M239.3 278h2M240.3 276.5l5-1.5v6l-5-1.5zM242.3 278h1.9M245.2 278h2.1M248.2 269v18M280.1 279h57.1M308.6 269v10M337.2 269v18"/>
<circle cx="234" cy="278" r="3"/>
<circle cx="234" cy="278" r="1.49"/>
</g>
<!-- layer: Dimension (ANSI) -->
<g fill="none" stroke="#000" stroke-width=".25">
<path d="M26.2 76.3l2.5-.5v1zM26.2 76.3h57.4M26.2 73.1v90.7M97.9 76.3h53.3M148.7 75.8l2.5 .5-2.5 .5zM151.2 73.1v68.2M178.1 89.6h5M180.6 89.1l2.5 .5-2.5 .5zM183.1 86.4v8.4M184.6 89.6l2.5-.5v1zM184.6 89.6h6.2M184.6 86.4v8.4"/>
<path d="M186.2 96.4h16.1M199.1 96.4l.5 2.5h-1zM199.1 96.4v49.1M199.1 159.8v49.1M186.2 208.9h16.1M198.6 206.4h1l-.5 2.5z"/>
</g>
<g fill="#000">
<path d="M26.2 76.3l2.5-.5v1z" fill-rule="evenodd"/>
<path d="M148.7 75.8l2.5 .5-2.5 .5z" fill-rule="evenodd"/>
<path d="M180.6 89.1l2.5 .5-2.5 .5z" fill-rule="evenodd"/>
<path d="M184.6 89.6l2.5-.5v1z" fill-rule="evenodd"/>
<path d="M199.1 96.4l.5 2.5h-1z" fill-rule="evenodd"/>
<path d="M198.6 206.4h1l-.5 2.5z" fill-rule="evenodd"/>
</g>
<!-- layer: Centerline (ANSI) -->
<g fill="none" stroke="#000" stroke-width=".25">
<path d="M179.9 97.9h7.9M179.9 111.4h7.1M179.9 113.9h7.1M179.9 118.9h7.1M179.9 110.1h7.1M179.9 110.8h7.9M179.9 102.4h7.9M179.9 105.4h7.9M179.9 107.4h7.9M179.9 120.1h7.1M179.9 142.9h7.9M179.9 152.4h7.9"/>
<path d="M179.9 164.9h7.9M179.9 175.4h7.9M179.9 197.6h7.1M179.9 198.9h7.1M179.9 202.6h7.1M179.9 207.6h7.1M179.9 203.9h7.1M179.9 207h7.9"/>
</g>
<!-- layer: Symbol (ANSI) -->
<g fill="none" stroke="#000" stroke-width=".25">
<path d="M78.5 86h-2.4l-19.9 26.8M78.6 85.9h-2.5l-24.9 25.1M107.7 86.2h2.5l16 26.3M107.8 86.2h2.5l10.9 25.4M52.6 108.9l.7 .7-2.1 1.4zM57.3 110.5l.8 .6-1.9 1.7zM119.8 109.5l.9-.4 .5 2.5zM124.5 110.6l.8-.5 .9 2.4zM336.3 110.4l2.5 .3-.3 1zM336.3 110.4l13.9 4.5h5.1M67.5 178.3h-2.5l-8.8 6.8M57.9 183.2l.6 .8-2.3 1.1z"/>
<path d="M61.3 196.4l1.3 2.2-.9 .3zM61.3 196.4l14.1 37.2h2.7M120.4 191.4l-.3 2.5-1-.3zM120.4 191.4l-12.7 42.2h-2.5"/>
</g>
<g fill="#000">
<path d="M52.6 108.9l.7 .7-2.1 1.4z" fill-rule="evenodd"/>
<path d="M57.3 110.5l.8 .6-1.9 1.7z" fill-rule="evenodd"/>
<path d="M119.8 109.5l.9-.4 .5 2.5z" fill-rule="evenodd"/>
<path d="M124.5 110.6l.8-.5 .9 2.4z" fill-rule="evenodd"/>
<path d="M336.3 110.4l2.5 .3-.3 1z" fill-rule="evenodd"/>
<path d="M57.9 183.2l.6 .8-2.3 1.1z" fill-rule="evenodd"/>
<path d="M61.3 196.4l1.3 2.2-.9 .3z" fill-rule="evenodd"/>
<path d="M120.4 191.4l-.3 2.5-1-.3z" fill-rule="evenodd"/>
</g>
<g font-size="6.9">
<text x="335.3" y="94.8">Intersection</text>
<text x="54" y="250.2">Road markings countours,</text>
<text x="45.6" y="258.4">must be engraved for reference.</text>
</g>
<g font-size="6.3">
<text x="335.9" y="212.5">A</text>
<text x="363" y="223.8">DETAIL A</text>
<text x="362.8" y="231.4">SCALE 1/2</text>
</g>
<g font-size="5.5">
<text x="166.3" y="250.2">Material:</text>
<text x="166.3" y="256.8">MDF 6mm Thickness</text>
</g>
<g font-size="4.2">
<text x="33.9" y="9.6">6</text>
<text x="103.9" y="9.6">5</text>
<text x="173.9" y="9.6">4</text>
<text x="243.9" y="9.6">3</text>
<text x="313.9" y="9.6">2</text>
<text x="383.9" y="9.6">1</text>
<text x="6.6" y="38.7">D</text>
<text x="410.5" y="38.7">D</text>
<text x="84.4" y="77.8">500.05</text>
<text x="79.4" y="87.1">Engraved Lines</text>
<text x="191.6" y="91.1">6.00</text>
<text x="6.8" y="112.9">C</text>
<text x="410.7" y="112.9">C</text>
<text x="356.2" y="116.4">37 x ⌀4.50 THRU</text>
<text x="200.6" y="159" transform="rotate(-90 200.6 159)">450.03</text>
<text x="68.3" y="179.4">18 x Road Marking</text>
<text x="68.3" y="184.5">Contours Engraved</text>
<text x="6.8" y="187.2">B</text>
<text x="410.7" y="187.2">B</text>
<text x="78.5" y="192.7">Road Marking</text>
<text x="78.9" y="234.8">Engraved Line</text>
<text x="298.2" y="253">MCR2_1008_5_Intersection</text>
<text x="6.8" y="261.4">A</text>
<text x="410.7" y="261.4">A</text>
<text x="299.2" y="265.2">MCR2_1008_5_Intersection</text>
<text x="320.5" y="276.3">A3</text>
<text x="33.9" y="290.5">6</text>
<text x="103.9" y="290.5">5</text>
<text x="173.9" y="290.5">4</text>
<text x="243.9" y="290.5">3</text>
<text x="313.9" y="290.5">2</text>
<text x="383.9" y="290.5">1</text>
</g>
<text font-size="4" x="356.2" y="121.7">⌴ ⌀8.00 ↧ 3.00</text>
<text font-size="3.5" x="302.9" y="285.1">1 OF 1</text>
<g font-size="2.7">
<text x="236.1" y="242.8">Mario Martinez</text>
<text x="287.2" y="242.5">MM</text>
<text x="305.8" y="242.3">1 / 4</text>
<text x="326" y="242.6">Generic</text>
<text x="345.9" y="242.6">WorkInProgress</text>
</g>
<g font-size="2.4">
<text x="265.1" y="242.2">4/4/2022</text>
<text x="265.2" y="250">12/9/2021</text>
</g>
<g font-size="2.1">
<text x="230" y="238.5">DRAW:</text>
<text x="260.1" y="238.5">DATE</text>
<text x="280.1" y="238.5">DIM:</text>
<text x="299.1" y="238.6">SCALE:</text>
<text x="318.1" y="238.5">MATERIAL:</text>
<text x="343" y="238.6">STATUS:</text>
<text x="230" y="246.6">ENG:</text>
<text x="260.1" y="246.5">DATE</text>
<text x="280.1" y="246.6">TITLE / DESC:</text>
<text x="230" y="254.6">APPROVED</text>
<text x="230" y="257">BY:</text>
<text x="260.1" y="254.5">DATE</text>
<text x="230" y="262.5">MANFR:</text>
<text x="260.1" y="262.5">DATE</text>
<text x="280.1" y="258.5">PART NUMBER:</text>
<text x="280.1" y="270.5">REV:</text>
<text x="308.6" y="270.6">SIZE:</text>
<text x="380.2" y="273.9">ONE PLACE (X.X) = ±0.50</text>
<text x="280.1" y="280.6">SHEET:</text>
<text x="351.4" y="276.2">TOLERANCES</text>
<text x="353.6" y="279.6">UNLESS</text>
<text x="378.8" y="277.3">TWO PLACES (X.XX) = ±0.20</text>
<text x="381.1" y="280.8">THREE PLACES = ±0.10</text>
<text x="346.2" y="283.1">OTHERWISE SPECIFIED:</text>
<text x="384.6" y="284.2">ANGULAR = ±1°</text>
</g>
<g font-size="1.6">
<text x="248.9" y="274.8">THE INFORMATION CONTAINED IN THIS</text>
<text x="251.1" y="270.9">PROPRIETARY AND CONFIDENTIAL</text>
<text x="249.9" y="276.8">DRAWING IS THE SOLE PROPERTY OF</text>
<text x="251" y="278.8">MANCHESTER ROBOTICS LTD. ANY</text>
<text x="251.4" y="280.8">REPRODUCTION IN PART OR AS A</text>
<text x="248.5" y="284.7">PERMISSION OF MANCHESTER ROBOTICS</text>
<text x="251.8" y="282.7">WHOLE WITHOUT THE WRITTEN</text>
<text x="256.4" y="286.7">LTD. IS PROHIBITED</text>
</g>
<text font-size="1.4" x="230" y="270.1">THIRD ANGLE PROJECTION:</text>
</svg>
